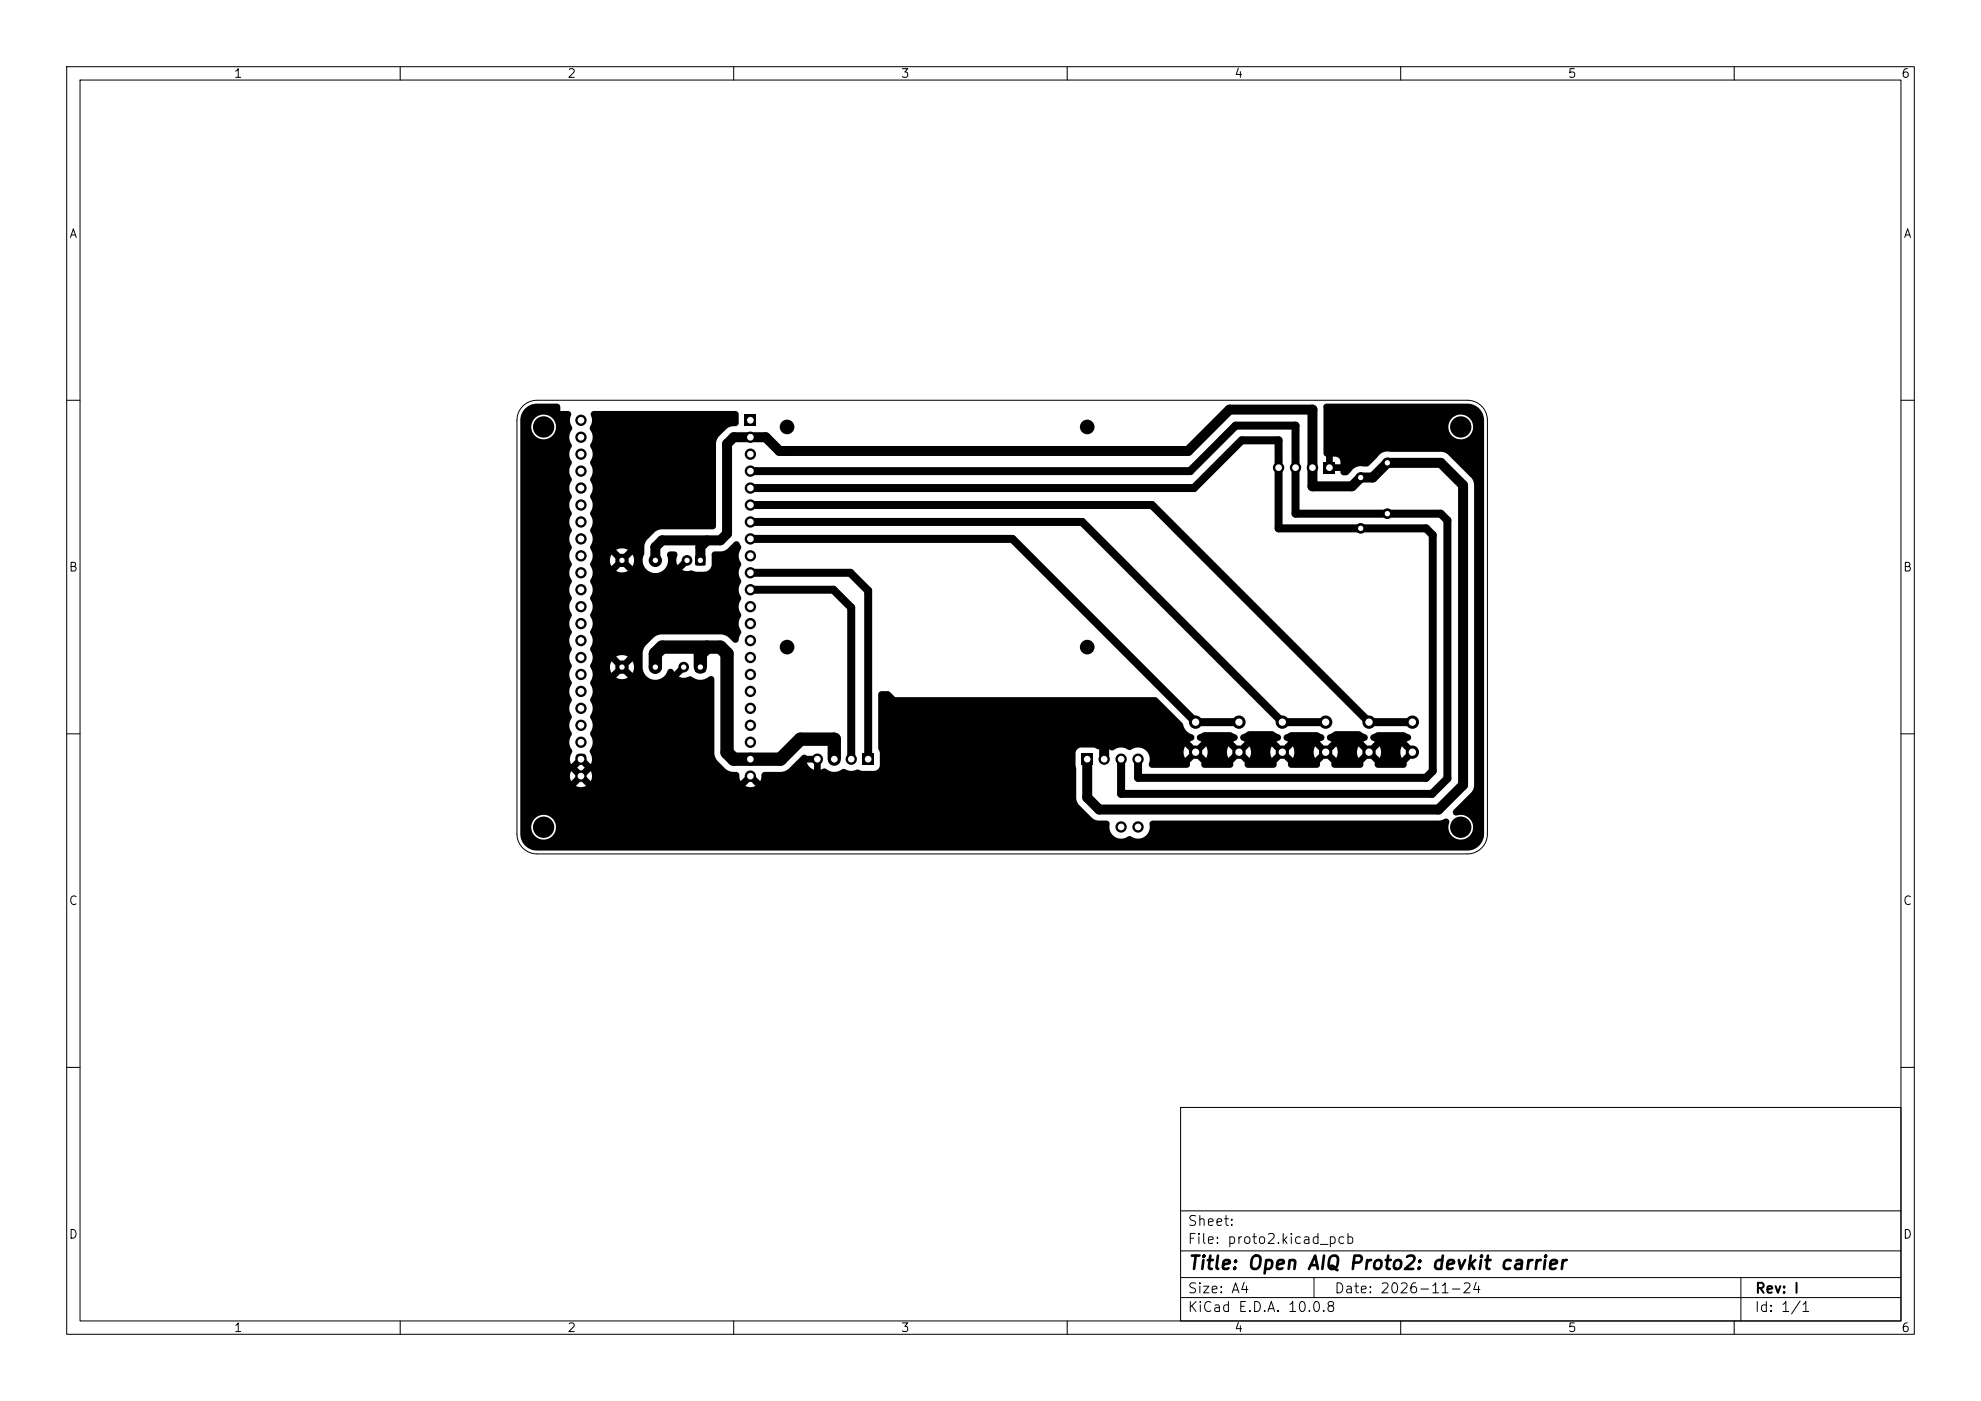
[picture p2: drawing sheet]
<svg xmlns="http://www.w3.org/2000/svg" width="297mm" height="210mm" viewBox="0 0 297 210" stroke-linecap="round" stroke-linejoin="round" font-family="sans-serif">
<g fill="none" stroke="#000" stroke-width=".15">
<path d="M10 10h277v190h-277zM12 12h273v186h-273zM60 10v2M110 10v2M160 10v2M210 10v2M260 10v2M10 60h2M78.4 60.9a3 3 0 0 1 2.1-.9h139.5a3 3 0 0 1 3 3v62a3 3 0 0 1-3 3h-139.5a3 3 0 0 1-3-3v-62a3 3 0 0 1 .9-2.1zM285 60h2M10 110h2M285 110h2"/>
<path d="M10 160h2M177 166h108v32h-108zM285 160h2M60 198v2M110 198v2M160 198v2M177 194.5h108M177 191.5h108M177 187.5h108M177 181.5h108M197 191.5v3M210 198v2"/>
<path d="M260 198v2M261 191.5v6.5"/>
</g>
<g fill="#000">
<path d="M111.7 62.2h1.7v1.7h-1.7zM198.5 69.3h1.7v1.7h-1.7zM78.7 61.3a2.51 2.51 0 0 1 1.9-.8h3l.2 .1 .2 .3v.7h1.2a.59 .59 0 0 1 .5 .4 .59 .59 0 0 1-.2 .6v.8l.2 .5h-2.3l-.1-.3a1.85 1.85 0 0 0-3-1 1.85 1.85 0 0 0 .5 3.1 1.85 1.85 0 0 0 2.6-1.8h2.3l.1 .4a1.99 1.99 0 0 0-.1 2.4v.3a1.92 1.92 0 0 0 0 2.2v.3a1.92 1.92 0 0 0 0 2.3v.3a1.92 1.92 0 0 0 0 2.2v.3a1.92 1.92 0 0 0 0 2.3v.2a1.92 1.92 0 0 0 0 2.3v.3a1.92 1.92 0 0 0 0 2.2v.3a1.92 1.92 0 0 0 0 2.3v.3a1.9 1.9 0 0 0 0 2.2v.3a1.92 1.92 0 0 0 0 2.3v.2a1.92 1.92 0 0 0 0 2.3v.3a1.92 1.92 0 0 0 0 2.2v.3a1.92 1.92 0 0 0 0 2.3v.3a1.92 1.92 0 0 0 0 2.2v.3a1.92 1.92 0 0 0 0 2.3v.2a1.92 1.92 0 0 0 0 2.3v.3a1.92 1.92 0 0 0 0 2.2v.3a1.92 1.92 0 0 0 0 2.3v.3a1.96 1.96 0 0 0 .1 2.4l-.3 1.1 .1 .9 .8-.8a.51 .51 0 0 1 0-.7 .51 .51 0 0 1 .7 0 .5 .5 0 0 1 .6 0 .5 .5 0 0 1 .1 .6h-.2v-.1a.5 .5 0 0 0-.9-.1 .5 .5 0 0 0 .3 .8 .5 .5 0 0 0 .6-.6h.2l.8 .8 .2-.8-.4-1.1a2.06 2.06 0 0 0 .1-2.5v-.3a1.92 1.92 0 0 0 0-2.2v-.3a1.92 1.92 0 0 0 0-2.3v-.3a1.92 1.92 0 0 0 0-2.2v-.3a1.92 1.92 0 0 0 0-2.3v-.2a1.92 1.92 0 0 0 0-2.3v-.3a1.92 1.92 0 0 0 0-2.2v-.3a1.92 1.92 0 0 0 0-2.3v-.3a1.92 1.92 0 0 0 0-2.2v-.3a1.92 1.92 0 0 0 0-2.3v-.2a1.92 1.92 0 0 0 0-2.3v-.3a1.92 1.92 0 0 0 0-2.2v-.3a1.92 1.92 0 0 0 0-2.3v-.3a1.92 1.92 0 0 0 0-2.2v-.3a1.92 1.92 0 0 0 0-2.3v-.2a1.92 1.92 0 0 0 0-2.3v-.3a1.92 1.92 0 0 0 0-2.2v-.3a1.92 1.92 0 0 0 0-2.3l.1-.4a1.95 1.95 0 0 0-.2-2.3l.1-.2a2.31 2.31 0 0 0 .1-2l.2-.3 .3-.1h21.2l.3 .1 .1 .3 .1 1.4-.2 .3-.2 .2-1 .1-.5 .3-1.2 1.2-.3 .7v12.7l-.2 .3-.3 .1-8 .1-.7 .3-1.3 1.3a1.8 1.8 0 0 0-.3 1.4h-2.5a1.79 1.79 0 0 0-1.7 0l.9 .9 .8-.9h2.5v.6l-.2 .9h-1.3l-.3-.8-.8 .8h-.3a.4 .4 0 0 0-.5-.3 .4 .4 0 0 0-.3 .4h-.4l-.8-.9a1.78 1.78 0 0 0 0 1.8l.8-.9h.4a.4 .4 0 0 0 .4 .4 .4 .4 0 0 0 .4-.5h.3l.8 1 .3-1h1.3l.1 .9 .7 .8h-3.1l-.8-.9-.9 .9a1.78 1.78 0 0 0 1.7 0h3.1a1.95 1.95 0 0 0 2.3-.2 1.95 1.95 0 0 0 .5-2.3l.1-.3 .3-.1h.7a.58 .58 0 0 1 .5 .3 .58 .58 0 0 1-.2 .6v.5l.2 .6 .7-.7 .3-.1a.4 .4 0 0 0 .1 .4 .4 .4 0 0 0 .4 .1l-.1 .3-.7 .7a2.21 2.21 0 0 0 1.5 .1l.5 .2h1.3a1.14 1.14 0 0 0 1.1-1.1v-1.3a.5 .5 0 0 1 .5-.6h.9a1.67 1.67 0 0 0 1.2-.6l.9-.9a.68 .68 0 0 1 .9 .6v.4a1.92 1.92 0 0 0 0 2.3v.3a1.9 1.9 0 0 0 0 2.2v.3a1.92 1.92 0 0 0 0 2.3v.2a1.92 1.92 0 0 0 0 2.3v.3a1.92 1.92 0 0 0 0 2.2l-.3 .9a.74 .74 0 0 1-.7 .8l-1-.9-1-.3h-9a1.91 1.91 0 0 0-1.3 .7l-1.3 1.4-.1 .4v.8h-2.3a1.78 1.78 0 0 0-1.7 0l.9 .9 .8-.9h2.3v1.5h-1.3l-.3-.8-.8 .8h-.3l-.1-.1a.4 .4 0 0 0-.4-.2 .4 .4 0 0 0-.3 .4h-.4l-.8-.9a1.78 1.78 0 0 0 0 1.8l.8-.9h.4a.4 .4 0 0 0 .4 .4 .4 .4 0 0 0 .4-.5h.3l.8 1 .3-1h1.3l.1 .9 .7 .8h-3.1l-.8-.9-.9 .9a1.78 1.78 0 0 0 1.7 0h3.1a1.9 1.9 0 0 0 2.9-1v-.1a.53 .53 0 0 1 .6-.2 .53 .53 0 0 1 .4 .4l.7-.7 .3-.1a.4 .4 0 0 0 .5 .5l-.1 .3-.7 .7a1.88 1.88 0 0 0 1.7 0l.2 .1a2.01 2.01 0 0 0 2.6-.1h.5l.2 .2 .1 .2v10.9a1.92 1.92 0 0 0 .7 1.6l.8 .8h-20.9l-.6-.6-.6 .6 .6 .5 .6-.5h20.9a2.47 2.47 0 0 0 2 .6l.2 .2 .1 .3h-22.1l-.2-.6-.7 .7h-.3v-.2a.5 .5 0 0 0-.6-.3 .5 .5 0 0 0-.4 .5h-.2l-.8-.7-.1 .6 .1 .9 .8-.8 .2 .1a.5 .5 0 0 0 .6 .4 .5 .5 0 0 0 .4-.5h.3h-.1l.8 .8 .2-.9h22.1l.1 .9 .8-.8h.2a.5 .5 0 0 0 .5 .5 .5 .5 0 0 0 .5-.6l1 .9 .2-1.1 .3-.3h2.6l.5-.1 .7-.4 2-2 .3-.1 .4 .2h1.1l.1 .1a.5 .5 0 0 0 0 .8 .5 .5 0 0 0 .8-.1v.4h-1l-.2-.2h-.8l.5 .8 .5 .3v-.9h1v.9a.86 .86 0 0 1 1.3 .1 2.34 2.34 0 0 0 2.2-.3l.2 .1a2.23 2.23 0 0 0 2 .1l.5 .2 2-.1a.9 .9 0 0 0 .7-.8v-1.9l-.2-.7v-8l.1-.3 .4-.2 1.1 .1 .9 .8h39l.3 .1 3.8 3.8a2.49 2.49 0 0 0 1.7 1.8 .63 .63 0 0 1-.6 1l.9 .8 .8-.8-.3-.2a.5 .5 0 0 1-.4-.5 .5 .5 0 0 1 .5-.4l.7-.3h3.8l.5 .2a.59 .59 0 0 1 .7 .5 .59 .59 0 0 1-.6 .6l-.1 .1 .9 .8 .8-.8v-.1a.55 .55 0 0 1-.7-.4 .55 .55 0 0 1 .5-.6l.9-.5h3.5l.6 .4a.59 .59 0 0 1 .7 .5 .59 .59 0 0 1-.6 .6l-.1 .1 .9 .8 .8-.8-.1-.1a.55 .55 0 0 1-.6-.4 .55 .55 0 0 1 .5-.6l.7-.3h3.8l.5 .2a.59 .59 0 0 1 .7 .5 .59 .59 0 0 1-.6 .6l-.1 .1 .9 .8 .8-.8v-.1a.55 .55 0 0 1-.7-.4 .55 .55 0 0 1 .5-.6l.9-.5h3.5l.6 .4a.59 .59 0 0 1 .7 .5 .59 .59 0 0 1-.6 .6l-.1 .1 .9 .8 .8-.8v-.1a.55 .55 0 0 1-.7-.4 .55 .55 0 0 1 .5-.6l.7-.3h3.8l.5 .2a.59 .59 0 0 1 .7 .5 .59 .59 0 0 1-.6 .6l-.1 .1 .9 1a.55 .55 0 0 0-.6 .7h-.3v-.3l-.7-.7-.2 .7h-2.9l-.3-.7-.8 .8h-.2a.55 .55 0 0 0-.6-.5 .55 .55 0 0 0-.5 .6h-.2l-.8-.9-.2 .7h-2.9l-.3-.7-.8 .8h-.2v-.2a.55 .55 0 0 0-.7-.3 .55 .55 0 0 0-.4 .6h-.2l-.8-.9-.2 .7h-2.9l-.3-.7-.8 .8h-.2v-.2a.55 .55 0 0 0-.7-.3 .55 .55 0 0 0-.4 .6h-.2l-.8-.9-.2 .7h-2.9l-.3-.7-.8 .8h-.2v-.2a.55 .55 0 0 0-.7-.3 .55 .55 0 0 0-.4 .6h-.2l-.8-.9-.2 .7h-2.9l-.3-.7-.8 .8h-.2v-.2a.55 .55 0 0 0-.7-.3 .55 .55 0 0 0-.4 .6h-.2l-.8-.9a1.78 1.78 0 0 0 0 1.7l.8-.8h.2a.55 .55 0 0 0 .6 .5 .55 .55 0 0 0 .5-.6h.2v.1l.8 .8 .3-1h2.9l.2 1 .8-.8h.2a.55 .55 0 0 0 .6 .5 .55 .55 0 0 0 .5-.6h.2v.1l.8 .8 .3-1h2.9l.2 1 .8-.8h.2a.55 .55 0 0 0 .6 .5 .55 .55 0 0 0 .5-.6h.2v.1l.8 .8 .3-1h2.9l.2 1 .8-.8h.2a.55 .55 0 0 0 .6 .5 .55 .55 0 0 0 .5-.6h.2v.1l.8 .8 .3-1h2.9l.2 1 .8-.8h.2a.55 .55 0 0 0 .6 .5 .55 .55 0 0 0 .5-.6h.2v.1l.8 .8 .3-1h2.9l.2 1 .7-.7h.3l.2 .3 .5 .1-1 1v.4l-.1 .2-.4 .2h-3.9l-.4-.3v-.5l-.8-.8-.9 .8v.4l-.1 .2-.4 .2h-3.9l-.4-.3v-.5l-.8-.8-.9 .8v.4l-.1 .2-.4 .2h-3.9l-.4-.3v-.5l-.8-.8-.9 .8v.4l-.1 .2-.4 .2h-3.9l-.4-.3v-.5l-.8-.8-.9 .8v.4l-.1 .2-.4 .2h-3.9l-.4-.3v-.5l-.8-.8-.9 .8v.5l-.3 .3h-5.5a.6 .6 0 0 1-.3-1 1.76 1.76 0 0 0-.7-1.8 1.76 1.76 0 0 0-2 .1h-.3a2.12 2.12 0 0 0-2.5 .1l-.3-.1a2.1 2.1 0 0 0-1.7-.1l-.8-.2h-2a.92 .92 0 0 0-.7 .8l.1 4.9h-48.1l-.7-.6h-.2l-.7 .6h-23.8l-.8-.8-.8 .8 .7 .2 .9-.2h23.8l.7 .2 .9-.2h48.1v1.9l.1 .5 .2 .4 2.2 2.2 .8 .2 1.4 .1 .3 .3-.1 .5h-82.9a1.85 1.85 0 0 0-2.9-1.5 1.85 1.85 0 0 0 0 3.2 1.85 1.85 0 0 0 2.9-1.5v-.2h82.9a1.8 1.8 0 0 0 1 1.6 1.8 1.8 0 0 0 2-.2l.2 .1a1.77 1.77 0 0 0 2 .1 1.77 1.77 0 0 0 .8-1.9l.2-.4 .3-.2h43l.8-.2a.55 .55 0 0 1 .6 .1 .55 .55 0 0 1 0 .7 1.87 1.87 0 0 0 1.9 2.2 1.87 1.87 0 0 0 1.7-2.2 1.87 1.87 0 0 0-2.5-1.3 .5 .5 0 0 1-.5-.4 .5 .5 0 0 1 .2-.5l2.6-2.7 .3-.4 .1-.5v-45.5l-.4-.6-3.5-3.6-.5-.2-.5-.2h-7.8a1.74 1.74 0 0 0-1.8 .8l-.7 .7h-4.8a.88 .88 0 0 0-1.2-.8v1l.2 .2h1v-.4h4.8l-.6 .7h-.7a1.77 1.77 0 0 0-2 .8l-.4 .5a.67 .67 0 0 1-.8 0 .67 .67 0 0 1-.3-.6h-1.3l-.1-.1a.5 .5 0 0 0 0-.8 .5 .5 0 0 0-.7 .1l-.1-1.4-.3-.2-.1-.2v-6.7a.54 .54 0 0 1 .5-.8h21.1a2.5 2.5 0 0 1 2.5 2.5v.9h-1.6a1.85 1.85 0 0 0-2.9-1.5 1.85 1.85 0 0 0 0 3.2 1.85 1.85 0 0 0 2.9-1.5v-.2h1.6v61.1a2.5 2.5 0 0 1-2.5 2.5h-139.5a2.5 2.5 0 0 1-2.5-2.5v-62l.2-.9zM104.3 99.3h1.4v1.4h-1.4zM104.3 83.3h1.4v1.4h-1.4zM129.3 113h1.7v1.7h-1.7zM162.2 113h1.7v1.7h-1.7z"/>
<circle cx="87.1" cy="78.2" r=".85"/>
<circle cx="87.1" cy="70.6" r=".85"/>
<circle cx="87.1" cy="63" r=".85"/>
<circle cx="87.1" cy="65.5" r=".85"/>
<circle cx="87.1" cy="75.7" r=".85"/>
<circle cx="87.1" cy="73.2" r=".85"/>
<circle cx="87.1" cy="68.1" r=".85"/>
<circle cx="112.5" cy="65.5" r=".85"/>
<circle cx="112.5" cy="75.7" r=".85"/>
<circle cx="112.5" cy="78.2" r=".85"/>
<circle cx="112.5" cy="68.1" r=".85"/>
<circle cx="112.5" cy="70.6" r=".85"/>
<circle cx="112.5" cy="73.2" r=".85"/>
<circle cx="191.7" cy="70.1" r=".85"/>
<circle cx="194.2" cy="70.1" r=".85"/>
<circle cx="196.8" cy="70.1" r=".85"/>
<circle cx="204" cy="79.2" r=".8"/>
<circle cx="204" cy="71.6" r=".8"/>
<circle cx="208" cy="77" r=".8"/>
<circle cx="208" cy="69.4" r=".8"/>
<circle cx="87.1" cy="83.3" r=".85"/>
<circle cx="87.1" cy="93.5" r=".85"/>
<circle cx="87.1" cy="85.9" r=".85"/>
<circle cx="87.1" cy="96" r=".85"/>
<circle cx="87.1" cy="88.4" r=".85"/>
<circle cx="87.1" cy="90.9" r=".85"/>
<circle cx="87.1" cy="98.6" r=".85"/>
<circle cx="87.1" cy="80.8" r=".85"/>
<circle cx="93.3" cy="84" r="1"/>
<circle cx="93.3" cy="100" r="1"/>
<circle cx="98.3" cy="84" r="1"/>
<circle cx="98.3" cy="100" r="1"/>
<circle cx="102.5" cy="100" r=".8"/>
<circle cx="103" cy="84" r=".8"/>
<circle cx="112.5" cy="80.8" r=".85"/>
<circle cx="112.5" cy="90.9" r=".85"/>
<circle cx="112.5" cy="98.6" r=".85"/>
<circle cx="112.5" cy="85.9" r=".85"/>
<circle cx="112.5" cy="88.4" r=".85"/>
<circle cx="112.5" cy="93.5" r=".85"/>
<circle cx="112.5" cy="83.3" r=".85"/>
<circle cx="112.5" cy="96" r=".85"/>
<circle cx="87.1" cy="111.3" r=".85"/>
<circle cx="87.1" cy="113.8" r=".85"/>
<circle cx="87.1" cy="101.1" r=".85"/>
<circle cx="87.1" cy="106.2" r=".85"/>
<circle cx="87.1" cy="116.3" r=".85"/>
<circle cx="87.1" cy="108.7" r=".85"/>
<circle cx="87.1" cy="103.6" r=".85"/>
<circle cx="112.5" cy="106.2" r=".85"/>
<circle cx="112.5" cy="113.8" r=".85"/>
<circle cx="112.5" cy="101.1" r=".85"/>
<circle cx="112.5" cy="103.6" r=".85"/>
<circle cx="112.5" cy="108.7" r=".85"/>
<circle cx="112.5" cy="111.3" r=".85"/>
<circle cx="112.5" cy="116.3" r=".85"/>
<circle cx="122.5" cy="113.8" r=".85"/>
<circle cx="125.1" cy="113.8" r=".85"/>
<circle cx="127.6" cy="113.8" r=".85"/>
<circle cx="165.5" cy="113.8" r=".85"/>
<circle cx="168.1" cy="113.8" r=".85"/>
<circle cx="170.6" cy="113.8" r=".85"/>
<circle cx="179.3" cy="108.2" r="1"/>
<circle cx="179.3" cy="112.7" r="1"/>
<circle cx="185.8" cy="108.2" r="1"/>
<circle cx="185.8" cy="112.7" r="1"/>
<circle cx="192.3" cy="108.2" r="1"/>
<circle cx="192.3" cy="112.7" r="1"/>
<circle cx="198.8" cy="108.2" r="1"/>
<circle cx="198.8" cy="112.7" r="1"/>
<circle cx="205.3" cy="108.2" r="1"/>
<circle cx="205.3" cy="112.7" r="1"/>
<circle cx="211.8" cy="108.2" r="1"/>
<circle cx="211.8" cy="112.7" r="1"/>
<circle cx="168.1" cy="124" r=".85"/>
<circle cx="170.6" cy="124" r=".85"/>
</g>
<path d="M106 97l-1 1v2M98.3 100v-2l1-1h8.7l1 1v14.8l1 1h7l3-3h5.1v3" fill="none" stroke="#000" stroke-width="2"/>
<path d="M98.3 84v-2l1-1h8.7l1-1v-13.5l1-1h4.8l2.1 2.1h61.2l6.2-6.2h12.5v11.5h5.9l1.3-1.3h1.8l2.2-2.2h8l3.4 3.3v45l-3.7 3.7h-50.9l-1.8-1.8v-5.8M106 81l-1 1v2M165.5 110.6v3.2" fill="none" stroke="#000" stroke-width="1.5"/>
<path d="M112.5 70.6h65.9l6.9-6.8h8.9v13.2h21.8l1 1v38.7l-2.3 2.3h-46.6v-5.2M112.5 73.2h66.5l7.2-7.2h5.5v13.2h22.1l1 1v35.4l-1 1h-43.2v-2.8M112.5 75.7h60.2l32.6 32.6h6.5M112.5 78.2h49.7l30.1 30.1h6.5M112.5 80.8h39.3l27.5 27.5h6.5M112.5 85.9h15l2.7 2.6v25.3M112.5 88.4h12.4l2.7 2.7v22.7" fill="none" stroke="#000" stroke-width="1.2"/>
<g fill="#fff">
<circle cx="98.3" cy="100" r=".4"/>
<circle cx="93.3" cy="100" r=".4"/>
</g>
<circle cx="81.5" cy="124" r="1.6" fill="#000"/>
<g fill="#fff">
<circle cx="112.5" cy="63" r=".5"/>
<circle cx="112.5" cy="65.5" r=".5"/>
<circle cx="112.5" cy="68.1" r=".5"/>
<circle cx="112.5" cy="70.6" r=".5"/>
<circle cx="112.5" cy="73.2" r=".5"/>
<circle cx="112.5" cy="75.7" r=".5"/>
<circle cx="112.5" cy="78.2" r=".5"/>
<circle cx="112.5" cy="80.8" r=".5"/>
<circle cx="112.5" cy="83.3" r=".5"/>
<circle cx="112.5" cy="85.9" r=".5"/>
<circle cx="112.5" cy="88.4" r=".5"/>
<circle cx="112.5" cy="90.9" r=".5"/>
<circle cx="112.5" cy="93.5" r=".5"/>
<circle cx="112.5" cy="96" r=".5"/>
<circle cx="112.5" cy="98.6" r=".5"/>
<circle cx="112.5" cy="101.1" r=".5"/>
<circle cx="112.5" cy="103.6" r=".5"/>
<circle cx="112.5" cy="106.2" r=".5"/>
<circle cx="112.5" cy="108.7" r=".5"/>
<circle cx="112.5" cy="111.3" r=".5"/>
<circle cx="112.5" cy="113.8" r=".5"/>
<circle cx="112.5" cy="116.3" r=".5"/>
<circle cx="168.1" cy="124" r=".5"/>
<circle cx="170.6" cy="124" r=".5"/>
<circle cx="87.1" cy="63" r=".5"/>
<circle cx="87.1" cy="65.5" r=".5"/>
<circle cx="87.1" cy="68.1" r=".5"/>
<circle cx="87.1" cy="70.6" r=".5"/>
<circle cx="87.1" cy="73.2" r=".5"/>
<circle cx="87.1" cy="75.7" r=".5"/>
<circle cx="87.1" cy="78.2" r=".5"/>
<circle cx="87.1" cy="80.8" r=".5"/>
<circle cx="87.1" cy="83.3" r=".5"/>
<circle cx="87.1" cy="85.9" r=".5"/>
<circle cx="87.1" cy="88.4" r=".5"/>
<circle cx="87.1" cy="90.9" r=".5"/>
<circle cx="87.1" cy="93.5" r=".5"/>
<circle cx="87.1" cy="96" r=".5"/>
<circle cx="87.1" cy="98.6" r=".5"/>
<circle cx="87.1" cy="101.1" r=".5"/>
<circle cx="87.1" cy="103.6" r=".5"/>
<circle cx="87.1" cy="106.2" r=".5"/>
<circle cx="87.1" cy="108.7" r=".5"/>
<circle cx="87.1" cy="111.3" r=".5"/>
<circle cx="87.1" cy="113.8" r=".5"/>
<circle cx="87.1" cy="116.3" r=".5"/>
<circle cx="105" cy="100" r=".4"/>
<circle cx="102.5" cy="100" r=".4"/>
</g>
<g fill="#000">
<circle cx="118" cy="64" r="1.1"/>
<circle cx="163" cy="64" r="1.1"/>
<circle cx="219" cy="64" r="1.6"/>
<circle cx="118" cy="97" r="1.1"/>
<circle cx="163" cy="97" r="1.1"/>
<circle cx="219" cy="124" r="1.6"/>
</g>
<g fill="#fff">
<circle cx="163" cy="113.8" r=".5"/>
<circle cx="165.5" cy="113.8" r=".5"/>
<circle cx="168.1" cy="113.8" r=".5"/>
<circle cx="170.6" cy="113.8" r=".5"/>
<circle cx="185.8" cy="108.2" r=".55"/>
<circle cx="179.3" cy="108.2" r=".55"/>
<circle cx="185.8" cy="112.7" r=".55"/>
<circle cx="179.3" cy="112.7" r=".55"/>
<circle cx="198.8" cy="108.2" r=".55"/>
<circle cx="192.3" cy="108.2" r=".55"/>
<circle cx="198.8" cy="112.7" r=".55"/>
<circle cx="192.3" cy="112.7" r=".55"/>
<circle cx="98.3" cy="84" r=".4"/>
<circle cx="93.3" cy="84" r=".4"/>
</g>
<circle cx="81.5" cy="64" r="1.6" fill="#000"/>
<g fill="#fff">
<circle cx="130.2" cy="113.8" r=".5"/>
<circle cx="127.6" cy="113.8" r=".5"/>
<circle cx="125.1" cy="113.8" r=".5"/>
<circle cx="122.5" cy="113.8" r=".5"/>
<circle cx="199.3" cy="70.1" r=".5"/>
<circle cx="196.8" cy="70.1" r=".5"/>
<circle cx="194.2" cy="70.1" r=".5"/>
<circle cx="191.7" cy="70.1" r=".5"/>
<circle cx="208" cy="77" r=".4"/>
<circle cx="208" cy="69.4" r=".4"/>
<circle cx="211.8" cy="108.2" r=".55"/>
<circle cx="205.3" cy="108.2" r=".55"/>
<circle cx="211.8" cy="112.7" r=".55"/>
<circle cx="205.3" cy="112.7" r=".55"/>
<circle cx="204" cy="71.6" r=".4"/>
<circle cx="204" cy="79.2" r=".4"/>
<circle cx="105" cy="84" r=".4"/>
<circle cx="103" cy="84" r=".4"/>
</g>
<text font-size="2" x="178" y="190.8">Title: Open AIQ Proto2: devkit carrier</text>
<g font-size="1.5">
<text x="178" y="184.1">Sheet:</text>
<text x="178" y="186.8">File: proto2.kicad_pcb</text>
<text x="178" y="197">KiCad E.D.A. 10.0.8</text>
<text x="178" y="194.2">Size: A4</text>
<text x="200" y="194.2">Date: 2026-11-24</text>
<text x="263" y="197">Id: 1/1</text>
<text x="263" y="194.2">Rev: I</text>
</g>
<g font-size="1.3">
<text x="35" y="12">1</text>
<text x="85" y="12">2</text>
<text x="135" y="12">3</text>
<text x="185" y="12">4</text>
<text x="235" y="12">5</text>
<text x="285" y="12">6</text>
<text x="10.3" y="36">A</text>
<text x="285.3" y="36">A</text>
<text x="10.2" y="86">B</text>
<text x="285.2" y="86">B</text>
<text x="10.2" y="136">C</text>
<text x="285.2" y="136">C</text>
<text x="10.2" y="186">D</text>
<text x="285.2" y="186">D</text>
<text x="35" y="200">1</text>
<text x="85" y="200">2</text>
<text x="135" y="200">3</text>
<text x="185" y="200">4</text>
<text x="235" y="200">5</text>
<text x="285" y="200">6</text>
</g>
</svg>
